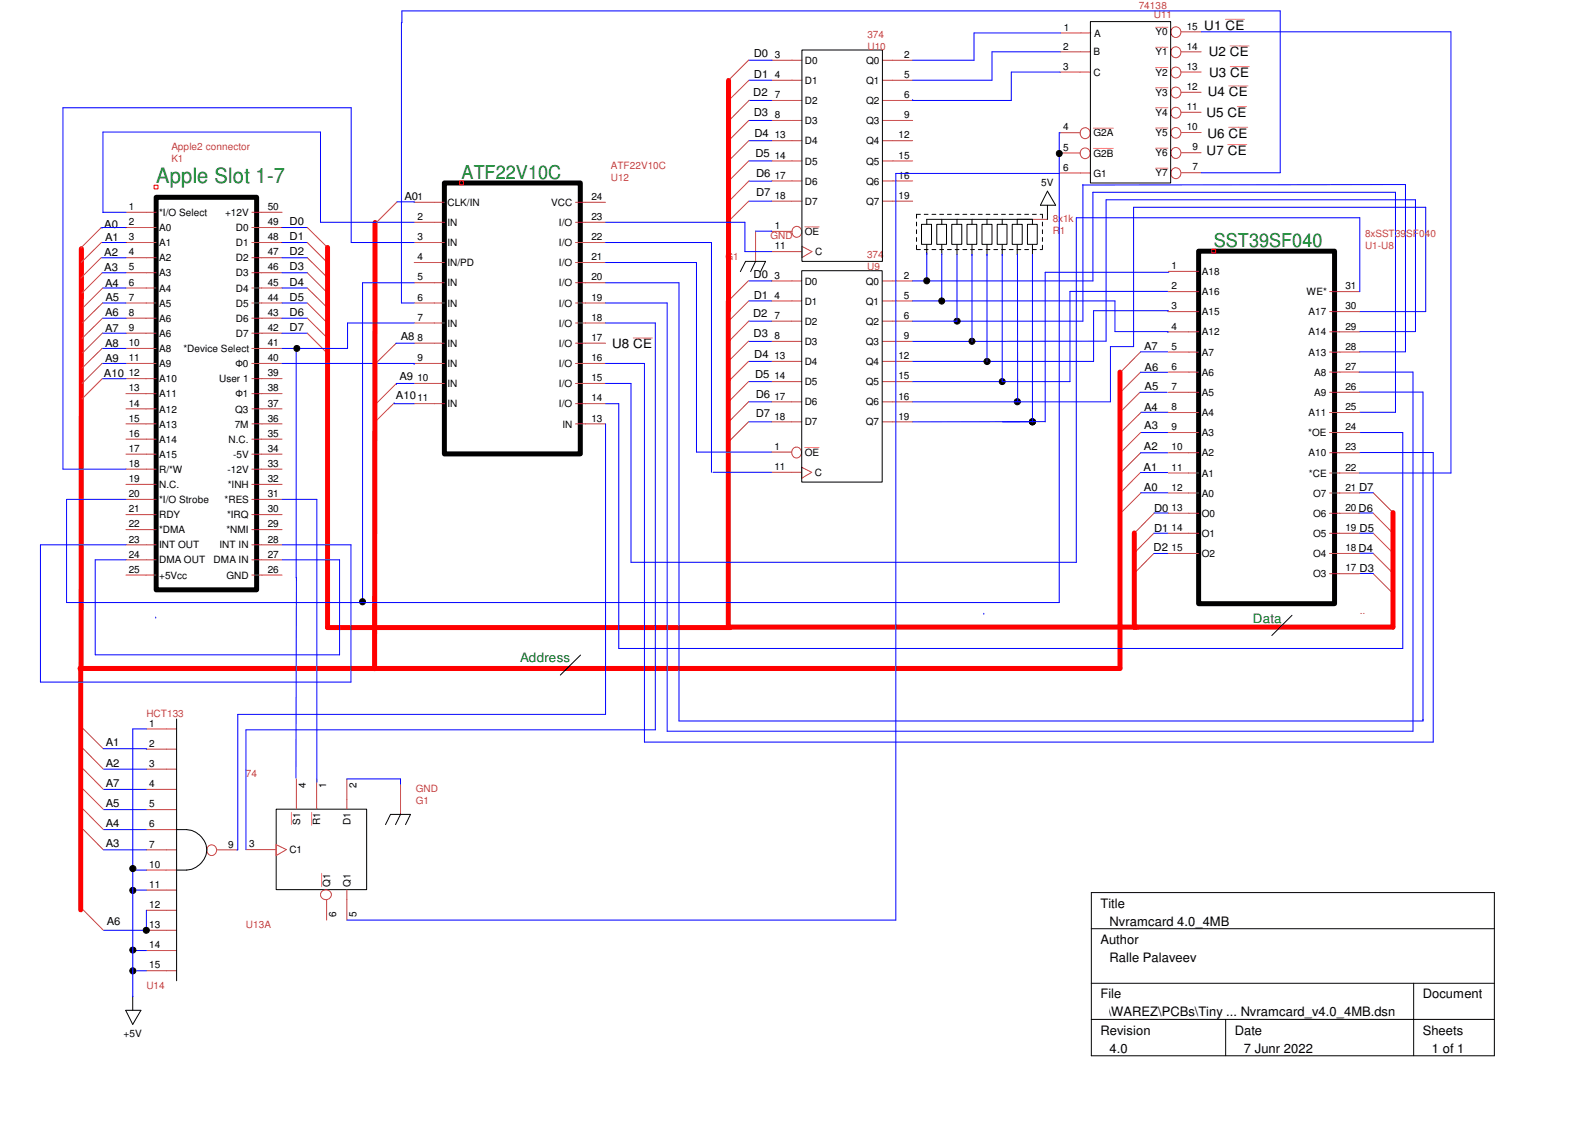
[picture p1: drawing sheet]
<svg xmlns="http://www.w3.org/2000/svg" width="297mm" height="210mm" viewBox="0 0 297 210" stroke-linecap="round" stroke-linejoin="round" font-family="sans-serif">
<g fill="none" stroke="#c04040" stroke-width=".19">
<path d="M139.4 15l-3.7 3.7M139.4 11.2l-3.7 3.7M139.5 18.7l-3.7 3.7M143.7 18.7h5.6M143.7 14.9h5.6M143.7 11.2h5.6M164.4 18.7h5.6M164.4 14.9h5.6M164.4 11.2h5.6M197.4 13.4h5.7M197.4 9.7h5.7M197.5 6.1h5.7"/>
<path d="M220 17.2h3.7M220 13.4h3.7M220 9.7h3.7M220 5.9h3.7M23.4 39.5h5.7M46.9 39.5h5.6M74 37.6l-3.8 3.8M77.1 37.7h5.7M107.2 37.7h5.6M139.4 37.5l-3.7 3.7M139.4 30l-3.7 3.7M139.4 26.2l-3.7 3.7"/>
<path d="M139.4 22.4l-3.7 3.8M139.5 33.7l-3.7 3.8M143.7 30h5.6M143.7 33.7h5.6M143.7 22.4h5.6M143.7 26.2h5.6M143.7 37.5h5.6M164.4 30h5.6M164.4 33.7h5.6M164.4 22.4h5.6M164.4 26.2h5.6M164.4 37.5h5.6"/>
<path d="M197.4 28.5h3.8M197.4 24.7h3.8M197.4 32.2h5.7M220 28.4h3.7M220 24.7h3.7M220 20.9h3.7M220 32.2h3.7M18.8 42.4l-3.7 3.8M18.8 48l-3.7 3.8M18.9 45.1l-3.7 3.8M19 50.8l-3.8 3.8M19 59.3l-3.7 3.7"/>
<path d="M19.1 56.4l-3.8 3.8M19.1 53.6l-3.7 3.8M23.4 42.4h5.7M23.4 45.2h5.7M23.4 48h5.7M23.4 50.8h5.7M23.4 53.6h5.7M23.4 56.4h5.7M23.4 59.3h5.7M46.9 42.4h5.6M46.9 45.2h5.6M46.9 48h5.6"/>
<path d="M46.9 50.8h5.6M46.9 53.6h5.6M46.9 56.4h5.6M46.9 59.3h5.6M57.2 42.4l3.8 3.7M57.2 45.2l3.8 3.7M57.2 48l3.8 3.7M57.2 50.8l3.8 3.8M57.2 53.6l3.8 3.8M57.2 56.4l3.8 3.8M57.2 59.3l3.8 3.7M77.1 45.2h5.7"/>
<path d="M77.1 56.4h5.7M77.1 41.4h5.7M77.1 48.9h5.7M77.1 52.7h5.7M107.2 45.2h5.6M107.2 56.4h5.6M107.2 41.4h5.6M107.2 48.9h5.6M107.2 52.7h5.6M139.4 56.1l-3.8 3.8M139.4 52.3l-3.8 3.7M139.5 59.8l-3.7 3.7"/>
<path d="M140.7 43.1v5.6M143.7 59.8h5.6M143.7 56h5.6M143.7 52.3h5.6M143.7 43.1h3.8M143.7 46.9h5.6M147.7 42.4a.95 .95 0 0 1 1.3 .1 .95 .95 0 0 1 0 1.3 .95 .95 0 0 1-1.3 .1 1.15 1.15 0 0 1 0-1.5zM149.3 45.9l1.9 1-1.9 1.1zM164.3 59.8h5.7M164.3 56h5.7M164.3 52.3h5.7M189.4 40.9h5.7"/>
<path d="M217.6 50.5h5.6M217.6 54.3h5.6M217.6 58h5.6M247.6 54.3h5.6M247.6 58h5.6M19 64.9l-3.8 3.7M19 67.7l-3.8 3.8M19 70.5l-3.7 3.8M19.1 62l-3.8 3.8M23.4 62.1h5.7M23.4 64.9h5.7M23.4 67.7h5.7"/>
<path d="M23.4 70.5h5.7M23.4 73.3h5.7M23.4 76.2h5.7M23.4 79h5.7M46.9 62.1h5.6M46.9 64.9h5.6M46.9 67.7h5.6M46.9 70.5h5.6M46.9 73.3h5.6M46.9 76.2h5.6M46.9 79h5.6M57.2 62.1l3.8 3.7"/>
<path d="M73.4 75.1l-3.8 3.7M73.7 64l-3.7 3.7M73.8 71.4l-3.7 3.7M77.1 67.7h5.7M77.1 60.2h5.7M77.1 63.9h5.7M77.1 71.4h5.7M77.1 75.2h5.7M107.2 67.7h5.6M107.2 79h5.6M107.2 60.2h5.6M107.2 63.9h5.6"/>
<path d="M107.2 71.4h5.6M107.2 75.2h5.6M139.4 78.6l-3.8 3.7M139.4 71.1l-3.7 3.7M139.4 67.3l-3.7 3.7M139.4 63.5l-3.7 3.8M139.4 74.8l-3.7 3.8M143.7 71.1h5.6M143.7 74.8h5.6M143.7 63.6h5.6M143.7 67.3h5.6M143.7 78.6h5.6"/>
<path d="M164.3 71.1h5.7M164.3 74.8h5.7M164.3 63.6h5.7M164.3 67.3h5.7M164.3 78.6h5.7M212.3 73.1l-3.7 3.7M212.4 65.6l-3.7 3.7M212.4 69.3l-3.7 3.8M212.5 76.8l-3.8 3.8M217.6 61.8h5.6M217.6 65.6h5.6M217.6 69.3h5.6"/>
<path d="M217.6 73.1h5.6M217.6 76.8h5.6M247.6 61.8h5.6M247.6 65.6h5.6M247.6 69.3h5.6M247.6 73.1h5.6M247.6 76.8h5.6M23.4 81.8h5.7M23.4 84.6h5.7M23.4 87.4h5.7M23.4 90.2h5.7M23.4 93h5.7"/>
<path d="M23.4 95.8h5.7M23.4 98.6h5.7M46.9 81.8h5.6M46.9 84.6h5.6M46.9 87.4h5.6M46.9 90.2h5.6M46.9 93h5.6M46.9 95.8h5.6M46.9 98.6h5.6M143.7 84.2h3.7M143.7 88h5.6M147.7 83.6a.95 .95 0 0 1 1.3 0 .95 .95 0 0 1 0 1.3 .95 .95 0 0 1-1.3 .1 1.15 1.15 0 0 1 0-1.4z"/>
<path d="M149.3 87l1.9 1-1.9 1.1zM212.4 84.4l-3.8 3.7M212.4 88l-3.7 3.8M212.4 80.6l-3.7 3.7M212.5 91.8l-3.7 3.7M214.9 99.3l-3.7 3.8M215 95.5l-3.8 3.8M217.6 80.6h5.6M217.6 84.3h5.6M217.6 88.1h5.6M217.6 91.8h5.6M217.6 95.6h5.6"/>
<path d="M217.6 99.3h5.6M247.6 80.6h5.6M247.6 84.3h5.6M247.6 88.1h5.6M247.6 91.8h5.6M247.6 95.6h5.6M247.6 99.3h5.6M255.7 99.3l3.8 3.7M255.7 95.6l3.8 3.8M255.7 91.8l3.8 3.7M23.4 101.5h5.7M23.4 104.3h5.7"/>
<path d="M23.4 107.1h5.7M46.9 101.5h5.6M46.9 104.3h5.6M46.9 107.1h5.6M214.9 103.1l-3.7 3.7M217.6 103.1h5.6M247.6 106.8h5.6M247.6 103.1h5.6M255.7 106.8l3.8 3.8M255.7 103.1l3.8 3.7M15.5 135.7l3.7 3.7M15.5 139.4l3.7 3.8"/>
<path d="M27.3 135.8h5.6M27.3 139.5h5.6M15.5 143.2l3.7 3.8M15.5 147l3.7 3.7M15.5 150.7l3.7 3.8M15.5 154.5l3.7 3.7M27.3 158.3h5.6M27.3 143.3h5.6M27.3 147h5.6M27.3 150.8h5.6M27.3 154.5h5.6M40.4 158.3h3.8"/>
<path d="M45.8 158.2h5.6M51.4 157.3l1.9 .9-1.9 1.1zM55.2 145.1v5.6M59 145.1v5.6M64.6 145.1v5.6M74.6 146v5.7M15.5 169.5l3.7 3.7M27.3 173.3h5.6M27.3 162.1h5.6M27.3 165.8h5.6M27.3 169.5h5.6M27.3 177h5.6"/>
<path d="M60 166a.95 .95 0 0 1 1.5 0 .95 .95 0 0 1-.4 1.5 .95 .95 0 0 1-1.2-.3 .95 .95 0 0 1 .1-1.2zM60.8 167.6v3.8M64.6 165.7v5.7M27.3 180.8h5.6"/>
<circle cx="218.9" cy="13.5" r=".97"/>
<circle cx="218.9" cy="9.7" r=".97"/>
<circle cx="218.9" cy="17.2" r=".97"/>
<circle cx="219" cy="6" r=".96"/>
<circle cx="202.1" cy="24.8" r=".97"/>
<circle cx="202.1" cy="28.5" r=".96"/>
<circle cx="218.9" cy="21" r=".97"/>
<circle cx="218.9" cy="32.2" r=".97"/>
<circle cx="218.9" cy="28.5" r=".97"/>
<circle cx="219" cy="24.7" r=".96"/>
<circle cx="39.4" cy="158.3" r=".95"/>
</g>
<g fill="none" stroke="#ff7f7f" stroke-width=".19">
<path d="M215.2 16.3h2.3M215.2 12.6h2.3M215.2 8.8h2.3M215.2 5.1h2.3M228.2 3.6h3.6M228.9 16h3.5M229.1 8.6h3.5M229.1 12.4h3.6M230.5 19.9h1.7M203.6 27.6h3.7M203.6 23.9h3.7M215.2 27.6h2.3"/>
<path d="M215.2 23.8h2.3M215.2 20.1h2.3M215.2 31.3h2.3M228.6 26.9h3.6M228.8 23.7h3.6M149.9 42.2h2.7M117.9 62.9h3.6M149.9 83.4h2.6M54.3 151.3v2.3M58 151.3v2.4M59.9 162.6v2.5"/>
</g>
<g fill="none" stroke="#000" stroke-width=".19">
<path d="M149.3 9.3h15v39.4h-15zM203.1 4h14.9v30.1h-14.9zM195.1 35.6l1.5 2.6h-2.8zM195.1 38.2v2.7M137.9 50.6l.9-1.9h3.8l-1 1.9M140.7 48.7l-.9 1.9M149.3 50.4h15v39.4h-15zM171.6 41.8h1.9v3.7h-1.9zM172.6 41.8v-.9h19.7v.9M172.6 45.6v1.8M174.5 41.8h1.8v3.7h-1.8zM175.4 40.9v.9"/>
<path d="M175.4 45.6v1.8M177.2 41.8h1.9v3.7h-1.9zM178.2 40.9v.9M178.2 45.6v1.8M180.1 41.8h1.8v3.7h-1.8zM181 40.9v.9M181 45.6v1.8M182.9 41.8h1.8v3.7h-1.8zM183.8 40.9v.9M183.8 45.6v1.8M185.7 41.8h1.8v3.7h-1.8zM186.6 40.9v.9"/>
<path d="M186.6 45.6v1.8M188.5 41.8h1.9v3.7h-1.9zM189.4 40.9v.9M189.4 45.6v1.8M191.3 41.8h1.9v3.7h-1.9zM192.3 45.6v1.8M240.6 114.6l-3.7 3.8M32.9 133.9v48.8M108.1 122l-3.8 3.7M32.9 154.5h1.9a3.9 3.9 0 0 1 3.5 4.9 4.3 4.3 0 0 1-3.5 2.7h-1.9M51.4 150.7h16.9v15h-16.9zM71.8 153.6l.9-1.9h3.8l-1 1.9"/>
<path d="M74.6 151.7l-.9 1.9M203.2 166.2h75.1v30.4h-75.1zM203.2 173h75.1M23.4 188.2h2.8l-1.5 2.6zM24.7 185.5v2.7M203.2 183.1h75.1M203.2 189.9h75.1M228.3 189.9v6.7M263.3 183.1v13.5"/>
<circle cx="197.3" cy="28.6" r=".56"/>
<circle cx="172.6" cy="52.3" r=".56"/>
<circle cx="175.4" cy="56.1" r=".56"/>
<circle cx="178.2" cy="59.8" r=".56"/>
<circle cx="55.3" cy="64.9" r=".56"/>
<circle cx="181" cy="63.6" r=".56"/>
<circle cx="183.8" cy="67.3" r=".57"/>
<circle cx="186.6" cy="71.1" r=".56"/>
<circle cx="189.5" cy="74.8" r=".57"/>
<circle cx="192.3" cy="78.6" r=".56"/>
<circle cx="67.5" cy="112.1" r=".56"/>
<circle cx="24.7" cy="165.8" r=".57"/>
<circle cx="24.7" cy="161.8" r=".57"/>
<circle cx="24.7" cy="177" r=".56"/>
<circle cx="27.2" cy="173.3" r=".56"/>
<circle cx="24.7" cy="180.8" r=".57"/>
</g>
<path d="M29.1 36.7h18.7v73.2h-18.7zM82.8 34.1h25.3v50.4h-25.3zM223.2 46.8h25.3v65.6h-25.3z" fill="none" stroke="#000" stroke-width=".93"/>
<path d="M28.7 34.5h.7v.7h-.7zM85.6 33.7h.7v.7h-.7zM225.7 46.4h.7v.7h-.7z" fill="none" stroke="#f00" stroke-width=".19"/>
<path d="M170.7 39.9h23.4M170.7 39.9v6.6M194.1 39.9v6.6M170.7 46.5h23.4" fill="none" stroke="#000" stroke-width=".19" stroke-dasharray=".7 .7"/>
<g fill="none" stroke="#00f" stroke-width=".19">
<path d="M139.5 14.9h4.2M139.5 18.7h4.2M139.5 11.2h4.3M197.4 9.7h-12.7v5.2h-14.7M197.4 13.4h-9.1v5.3h-18.3v-.2M197.5 6.1h-16.1v5.1h-11.4M223.7 5.9h46.5v82.2h-17M23.4 39.5l-4.2 .1v-15h40.5v16.8h17.4M74 37.6l3.1 .1M139.5 22.4h4.2M139.5 26.2h4.2M139.5 30h4.2"/>
<path d="M139.5 33.7h4.2M139.5 37.5h4.2M197.3 32.3h-30.5v139.1h-102.2M197.4 24.7h-.1v87.5h-184.9v-19.2h11M201.6 34.5l60.1-.1v31.1h-8.6M201.7 34.4v25.4h-31.7M203.5 35.8h56.4v41h-6.8M203.5 35.8v16.5h-33.5M223.7 32.2h14.7v-30.2h-163.6v54.4h2.3M18.8 42.4h.3M18.9 45.2h4.5M18.9 48h4.5"/>
<path d="M19 50.8h4.4M19 42.4h4.4M19.1 56.4h4.3M19.1 59.3h4.3M19.2 53.6h4.2M52.5 45.2h4.7M52.5 48h4.7M52.5 50.8h4.7M52.5 53.6h4.7M52.5 56.4h4.7M52.5 59.3h4.7M52.5 42.4h4.7"/>
<path d="M77.1 45.2h-11.7v-25.1h-53.7v67.3h11.7M77.1 52.7h-9.6v59.5M112.8 56.4h11.4v79.8h138.9v-66.9h-10M112.8 52.7h13.6v81.6h138.6v-61.3h-11.9M112.8 45.2h19.7v42.8M112.8 48.9h16.9v35.3h14M112.8 41.4h25.9v5.5h5M139.4 52.3h4.3M139.4 56h4.3M139.4 59.8h4.3M140.7 43.1h3M170 56h37.6v5.8h9.9"/>
<path d="M172.6 47.1v5.2M175.4 47.2v8.8M178.2 47.4v12.4M181 47.4h.1M181 47.4v16.2M183.8 47.4h.1M183.8 47.4v19.9M186.6 47.4h.1M186.6 47.4v23.7M189.4 47.4l.1 27.4M192.3 47.4v31.2M217.5 58v-.1h-13.8v9.4h-33.7"/>
<path d="M217.5 54.3h-18.2v16.8h-29.3M217.7 50.7h-23.1v27.9M253.1 58h12.4v-19.4h-54.4v26h-4.3v10.2h-36.8M253.2 54.3v-13.7h-52.8v64.1h-82.9v-33.3h-4.7M19 64.9h4.4M19 67.7h4.4M19.1 62.1h4.3M19.1 70.5h4.3M52.5 62.1h4.7M52.5 67.7h24.6M55.2 64.9l-.1 80M73.4 75.1v.1h3.7"/>
<path d="M73.8 71.4h.1M73.8 71.4h3.3M77.1 67.7h.1M77.1 60.2h-12.4v4.7h-12.2M77.1 63.9l-3.4 .1M112.8 75.2h2.4v45.6h146v-40.2h-8.1M112.8 67.7h7.2v70.5h146.9v-53.9h-13.8M112.8 79v54.1h-68.5v25.2h-.1M112.8 60.2h9.2v75.7h-76.2v22.3M139.4 67.3h4.3M139.4 63.6h4.3M139.4 71.1h4.3"/>
<path d="M139.4 78.6h4.3M139.4 74.8h4.3M170 63.6h11M186.7 78.6h5.6M194.6 78.5l-24.6 .1M212.3 73.1h5.1M212.4 65.5h5.1M212.4 69.3h5.1M212.5 76.8h5M217.5 61.8h.1M253.1 61.8h10.5v-24.6h-57.6v26.3l-25 .1M52.5 93h6.5v52.7"/>
<path d="M132.8 88h10.9M212.4 84.3h5.1M212.4 88h5.1M212.4 91.8h5.1M212.4 80.6h5.1M214.9 99.3h2.6M214.9 95.5h2.6M253.1 95.5h2.6M253.1 99.3h2.6M253.1 91.8h2.6M23.4 101.5h-15.9v25.5h57.9v-25.5h-12.9M23.4 104.3h-5.7v17.7h45.5v-17.7h-10.7"/>
<path d="M29 114.9h.1M55.2 107.6h.1M183.2 114.2h.1M214.9 103.1h2.6M253.1 103h2.6M253.1 106.8h2.7M19.2 139.4l8.1 .1M27.3 135.8h-2.6v49.8M265 134h.1M19.3 143.3h8M19.3 147h8M19.3 150.8h8"/>
<path d="M19.3 154.5h8M19.3 158.3h8M64.6 145.1h10v.9M24.7 162.1h2.6M24.7 177h2.6M24.7 165.8h2.6M27.3 169.5v3.8h-8M24.7 180.8h2.6"/>
</g>
<path d="M135.7 15v42.8M15.2 46.3l-.1 78.2M61 46.1v70.8h75M69.8 41.4v83.1M135.6 56.1v60.7h123.8v-21.3M208.6 69.3v55.2h-193.7M211.2 99.3v17.5M15 124.5v45" fill="none" stroke="#f00" stroke-width=".93"/>
<g fill="#000">
<circle cx="197.3" cy="28.6" r=".56"/>
<circle cx="172.6" cy="52.3" r=".56"/>
<circle cx="175.4" cy="56.1" r=".56"/>
<circle cx="178.2" cy="59.8" r=".56"/>
<circle cx="55.3" cy="64.9" r=".56"/>
<circle cx="181" cy="63.6" r=".56"/>
<circle cx="183.8" cy="67.3" r=".57"/>
<circle cx="186.6" cy="71.1" r=".56"/>
<circle cx="189.5" cy="74.8" r=".57"/>
<circle cx="192.3" cy="78.6" r=".56"/>
<circle cx="67.5" cy="112.1" r=".56"/>
<circle cx="24.7" cy="165.8" r=".57"/>
<circle cx="24.7" cy="161.8" r=".57"/>
<circle cx="24.7" cy="177" r=".56"/>
<circle cx="27.2" cy="173.3" r=".56"/>
<circle cx="24.7" cy="180.8" r=".57"/>
</g>
<text font-size="3.9" fill="#008020" x="29.1" y="34">Apple Slot 1-7</text>
<g font-size="3.6" fill="#008020">
<text x="86" y="33.3">ATF22V10C</text>
<text x="226.1" y="46">SST39SF040</text>
</g>
<g font-size="2.4">
<text x="224.3" y="5.5">U1 CE</text>
<text x="225.1" y="10.5">U2 CE</text>
<text x="224.9" y="17.9">U4 CE</text>
<text x="225.2" y="14.4">U3 CE</text>
<text x="224.7" y="21.8">U5 CE</text>
<text x="224.7" y="28.9">U7 CE</text>
<text x="224.9" y="25.7">U6 CE</text>
<text x="114" y="64.9">U8 CE</text>
<text x="204.9" y="169.1">Title</text>
<text x="206.6" y="172.4">Nvramcard 4.0_4MB</text>
<text x="204.9" y="175.8">Author</text>
<text x="206.6" y="179.2">Ralle Palaveev</text>
<text x="204.9" y="185.9">File</text>
<text x="265" y="185.9">Document</text>
<text x="203.9" y="189.3">U:\WAREZ\PCBs\Tiny ... Nvramcard_v4.0_4MB.dsn</text>
<text x="204.9" y="192.7">Revision</text>
<text x="206.6" y="196.1">4.0</text>
<text x="230" y="192.7">Date</text>
<text x="231.6" y="196.1">7 Junr 2022</text>
<text x="265" y="192.7">Sheets</text>
<text x="266.7" y="196.1">1 of 1</text>
</g>
<g font-size="2.4" fill="#008020">
<text x="233.3" y="116">Data</text>
<text x="96.9" y="123.3">Address</text>
</g>
<g font-size="2">
<text x="140.4" y="10.6">D0</text>
<text x="140.3" y="17.9">D2</text>
<text x="140.4" y="14.6">D1</text>
<text x="140.4" y="21.6">D3</text>
<text x="140.5" y="25.5">D4</text>
<text x="140.7" y="29.3">D5</text>
<text x="140.8" y="33">D6</text>
<text x="53.9" y="42">D0</text>
<text x="75.3" y="37.2">A01</text>
<text x="140.8" y="36.6">D7</text>
<text x="19.4" y="42.4">A0</text>
<text x="19.4" y="47.7">A2</text>
<text x="19.6" y="44.9">A1</text>
<text x="53.9" y="44.7">D1</text>
<text x="53.9" y="47.6">D2</text>
<text x="19.4" y="50.5">A3</text>
<text x="19.6" y="53.4">A4</text>
<text x="53.9" y="50.4">D3</text>
<text x="53.9" y="53.2">D4</text>
<text x="140.3" y="51.7">D0</text>
<text x="19.6" y="58.8">A6</text>
<text x="19.6" y="56">A5</text>
<text x="53.9" y="56">D5</text>
<text x="53.9" y="58.8">D6</text>
<text x="140.2" y="59">D2</text>
<text x="140.4" y="55.7">D1</text>
<text x="19.6" y="61.8">A7</text>
<text x="19.6" y="64.6">A8</text>
<text x="53.9" y="61.6">D7</text>
<text x="74.6" y="63.4">A8</text>
<text x="140.3" y="62.7">D3</text>
<text x="213.1" y="65.2">A7</text>
<text x="19.3" y="70.1">A10</text>
<text x="19.6" y="67.4">A9</text>
<text x="74.4" y="70.7">A9</text>
<text x="140.5" y="66.6">D4</text>
<text x="140.6" y="70.4">D5</text>
<text x="213.1" y="69">A6</text>
<text x="73.7" y="74.3">A10</text>
<text x="140.8" y="74.1">D6</text>
<text x="140.8" y="77.7">D7</text>
<text x="213.1" y="76.5">A4</text>
<text x="213.1" y="72.6">A5</text>
<text x="213" y="83.9">A2</text>
<text x="213.1" y="79.9">A3</text>
<text x="213" y="87.7">A1</text>
<text x="213" y="91.4">A0</text>
<text x="214.9" y="95.3">D0</text>
<text x="214.9" y="99.1">D1</text>
<text x="214.8" y="102.7">D2</text>
<text x="19.7" y="139">A1</text>
<text x="19.7" y="142.8">A2</text>
<text x="19.7" y="146.6">A7</text>
<text x="19.7" y="150.3">A5</text>
<text x="19.7" y="154.1">A4</text>
<text x="19.7" y="157.8">A3</text>
<text x="19.9" y="172.3">A6</text>
</g>
<g font-size="1.9">
<text x="198.1" y="5.7">1</text>
<text x="221" y="5.5">15</text>
<text x="144.3" y="10.8">3</text>
<text x="149.9" y="11.9">D0</text>
<text x="161.3" y="11.9">Q0</text>
<text x="168.4" y="10.8">2</text>
<text x="198" y="9.2">2</text>
<text x="203.6" y="10.3">B</text>
<text x="203.7" y="6.8">A</text>
<text x="215.2" y="10.3">Y1</text>
<text x="215.2" y="6.6">Y0</text>
<text x="221" y="9.2">14</text>
<text x="144.3" y="14.5">4</text>
<text x="149.9" y="15.6">D1</text>
<text x="161.3" y="15.6">Q1</text>
<text x="168.4" y="14.5">5</text>
<text x="198" y="13">3</text>
<text x="203.6" y="14.1">C</text>
<text x="215.2" y="17.9">Y3</text>
<text x="215.2" y="14.1">Y2</text>
<text x="221" y="16.8">12</text>
<text x="221" y="13">13</text>
<text x="144.3" y="22">8</text>
<text x="144.3" y="18.3">7</text>
<text x="149.9" y="23.2">D3</text>
<text x="149.9" y="19.4">D2</text>
<text x="161.3" y="23.2">Q3</text>
<text x="161.3" y="19.4">Q2</text>
<text x="168.4" y="22">9</text>
<text x="168.4" y="18.3">6</text>
<text x="215.2" y="21.6">Y4</text>
<text x="221" y="20.5">11</text>
<text x="144.3" y="29.5">14</text>
<text x="144.3" y="25.8">13</text>
<text x="149.9" y="26.9">D4</text>
<text x="161.3" y="26.9">Q4</text>
<text x="167.3" y="29.5">15</text>
<text x="167.3" y="25.8">12</text>
<text x="198" y="28.1">5</text>
<text x="198" y="24.3">4</text>
<text x="203.6" y="29.2">G2B</text>
<text x="203.6" y="25.4">G2A</text>
<text x="215.2" y="29.1">Y6</text>
<text x="215.2" y="25.4">Y5</text>
<text x="221" y="24.3">10</text>
<text x="222.1" y="28">9</text>
<text x="144.3" y="33.3">17</text>
<text x="149.9" y="30.6">D5</text>
<text x="149.9" y="34.4">D6</text>
<text x="161.3" y="30.6">Q5</text>
<text x="161.3" y="34.4">Q6</text>
<text x="167.3" y="33.3">16</text>
<text x="193.9" y="34.6">5V</text>
<text x="198" y="31.8">6</text>
<text x="203.6" y="32.9">G1</text>
<text x="215.2" y="32.9">Y7</text>
<text x="222.1" y="31.7">7</text>
<text x="24" y="39.1">1</text>
<text x="24" y="42">2</text>
<text x="29.6" y="40.2">*I/O Select</text>
<text x="41.9" y="40.2">+12V</text>
<text x="49.9" y="39.1">50</text>
<text x="49.9" y="42">49</text>
<text x="77.7" y="41">2</text>
<text x="83.4" y="38.4">CLK/IN</text>
<text x="102.7" y="38.4">VCC</text>
<text x="110.1" y="37.3">24</text>
<text x="110.1" y="41">23</text>
<text x="144.3" y="37">18</text>
<text x="149.9" y="38.1">D7</text>
<text x="161.3" y="38.1">Q7</text>
<text x="167.3" y="37">19</text>
<text x="24" y="44.7">3</text>
<text x="24" y="47.6">4</text>
<text x="29.6" y="43.1">A0</text>
<text x="29.6" y="45.8">A1</text>
<text x="43.9" y="43.1">D0</text>
<text x="43.9" y="45.8">D1</text>
<text x="49.9" y="44.7">48</text>
<text x="49.9" y="47.6">47</text>
<text x="77.7" y="44.7">3</text>
<text x="83.4" y="42.1">IN</text>
<text x="83.4" y="45.8">IN</text>
<text x="104.1" y="45.8">I/O</text>
<text x="104.1" y="42.1">I/O</text>
<text x="110.1" y="44.7">22</text>
<text x="144.3" y="42.7">1</text>
<text x="144.3" y="46.4">11</text>
<text x="149.9" y="43.8">OE</text>
<text x="151.8" y="47.5">C</text>
<text x="24" y="50.4">5</text>
<text x="24" y="53.2">6</text>
<text x="29.6" y="48.7">A2</text>
<text x="29.6" y="51.5">A3</text>
<text x="43.9" y="48.7">D2</text>
<text x="43.9" y="51.5">D3</text>
<text x="49.9" y="50.4">46</text>
<text x="49.9" y="53.2">45</text>
<text x="77.7" y="48.5">4</text>
<text x="77.7" y="52.2">5</text>
<text x="83.4" y="49.6">IN/PD</text>
<text x="83.4" y="53.3">IN</text>
<text x="104.1" y="53.3">I/O</text>
<text x="104.1" y="49.6">I/O</text>
<text x="110.1" y="52.2">20</text>
<text x="110.1" y="48.5">21</text>
<text x="144.2" y="51.9">3</text>
<text x="149.9" y="53">D0</text>
<text x="161.2" y="53">Q0</text>
<text x="168.3" y="51.9">2</text>
<text x="218.2" y="50.1">1</text>
<text x="218.2" y="53.9">2</text>
<text x="223.8" y="51.2">A18</text>
<text x="250.6" y="53.9">31</text>
<text x="24" y="56">7</text>
<text x="24" y="58.8">8</text>
<text x="29.6" y="54.3">A4</text>
<text x="29.6" y="57.1">A5</text>
<text x="29.6" y="59.9">A6</text>
<text x="43.9" y="54.3">D4</text>
<text x="43.9" y="57.1">D5</text>
<text x="43.9" y="59.9">D6</text>
<text x="49.9" y="56">44</text>
<text x="49.9" y="58.8">43</text>
<text x="77.7" y="56">6</text>
<text x="77.7" y="59.7">7</text>
<text x="83.4" y="57.1">IN</text>
<text x="104.1" y="57.1">I/O</text>
<text x="110.1" y="59.7">18</text>
<text x="110.1" y="56">19</text>
<text x="144.2" y="59.4">7</text>
<text x="144.2" y="55.6">4</text>
<text x="149.9" y="56.7">D1</text>
<text x="161.2" y="56.7">Q1</text>
<text x="168.3" y="59.4">6</text>
<text x="168.3" y="55.6">5</text>
<text x="218.2" y="57.6">3</text>
<text x="223.8" y="55">A16</text>
<text x="223.8" y="58.8">A15</text>
<text x="243.3" y="55">WE*</text>
<text x="243.7" y="58.8">A17</text>
<text x="250.6" y="57.6">30</text>
<text x="24" y="61.6">9</text>
<text x="24" y="64.5">10</text>
<text x="29.6" y="62.7">A6</text>
<text x="29.6" y="65.6">A8</text>
<text x="34.2" y="65.6">*Device Select</text>
<text x="43.9" y="62.7">D7</text>
<text x="49.9" y="64.5">41</text>
<text x="49.9" y="61.6">42</text>
<text x="77.7" y="63.5">8</text>
<text x="83.4" y="60.9">IN</text>
<text x="83.4" y="64.6">IN</text>
<text x="104.1" y="64.6">I/O</text>
<text x="104.1" y="60.9">I/O</text>
<text x="110.1" y="63.5">17</text>
<text x="144.2" y="63.2">8</text>
<text x="149.9" y="64.3">D3</text>
<text x="149.9" y="60.5">D2</text>
<text x="161.2" y="64.3">Q3</text>
<text x="161.2" y="60.5">Q2</text>
<text x="168.3" y="63.2">9</text>
<text x="218.2" y="61.4">4</text>
<text x="218.2" y="65.2">5</text>
<text x="223.8" y="62.5">A12</text>
<text x="243.7" y="62.5">A14</text>
<text x="250.6" y="61.4">29</text>
<text x="250.6" y="65.2">28</text>
<text x="24" y="67.3">11</text>
<text x="24" y="70.1">12</text>
<text x="29.6" y="68.4">A9</text>
<text x="29.6" y="71.2">A10</text>
<text x="40.8" y="71.2">User 1</text>
<text x="43.9" y="68.4">Ф0</text>
<text x="49.9" y="67.3">40</text>
<text x="49.9" y="70.1">39</text>
<text x="77.7" y="67.3">9</text>
<text x="77.7" y="71">10</text>
<text x="83.4" y="68.4">IN</text>
<text x="104.1" y="68.4">I/O</text>
<text x="110.1" y="71">15</text>
<text x="110.1" y="67.3">16</text>
<text x="144.2" y="70.7">14</text>
<text x="144.2" y="66.9">13</text>
<text x="149.9" y="71.8">D5</text>
<text x="149.9" y="68">D4</text>
<text x="161.2" y="71.8">Q5</text>
<text x="161.2" y="68">Q4</text>
<text x="167.3" y="70.7">15</text>
<text x="167.3" y="66.9">12</text>
<text x="218.2" y="68.9">6</text>
<text x="223.8" y="66.3">A7</text>
<text x="223.8" y="70">A6</text>
<text x="243.7" y="66.3">A13</text>
<text x="244.8" y="70">A8</text>
<text x="250.6" y="68.9">27</text>
<text x="24" y="72.9">13</text>
<text x="24" y="75.7">14</text>
<text x="29.6" y="74">A11</text>
<text x="29.6" y="76.8">A12</text>
<text x="43.8" y="76.8">Q3</text>
<text x="43.9" y="74">Ф1</text>
<text x="49.9" y="72.9">38</text>
<text x="49.9" y="75.7">37</text>
<text x="77.7" y="74.8">11</text>
<text x="83.4" y="72.1">IN</text>
<text x="83.4" y="75.9">IN</text>
<text x="104.1" y="75.9">I/O</text>
<text x="104.1" y="72.1">I/O</text>
<text x="110.1" y="74.8">14</text>
<text x="144.2" y="74.4">17</text>
<text x="149.9" y="75.5">D6</text>
<text x="161.2" y="75.5">Q6</text>
<text x="167.3" y="74.4">16</text>
<text x="218.2" y="72.6">7</text>
<text x="218.2" y="76.4">8</text>
<text x="223.8" y="73.7">A5</text>
<text x="223.8" y="77.5">A4</text>
<text x="243.7" y="77.5">A11</text>
<text x="244.8" y="73.7">A9</text>
<text x="250.6" y="76.4">25</text>
<text x="250.6" y="72.6">26</text>
<text x="24" y="78.5">15</text>
<text x="24" y="81.4">16</text>
<text x="29.6" y="79.6">A13</text>
<text x="29.6" y="82.5">A14</text>
<text x="42.6" y="82.5">N.C.</text>
<text x="43.7" y="79.6">7M</text>
<text x="49.9" y="78.5">36</text>
<text x="49.9" y="81.4">35</text>
<text x="104.7" y="79.6">IN</text>
<text x="110.1" y="78.5">13</text>
<text x="144.2" y="83.8">1</text>
<text x="144.2" y="78.1">18</text>
<text x="149.9" y="79.2">D7</text>
<text x="161.2" y="79.2">Q7</text>
<text x="167.3" y="78.1">19</text>
<text x="218.2" y="80.1">9</text>
<text x="218.2" y="83.9">10</text>
<text x="223.8" y="81.2">A3</text>
<text x="243.6" y="81.2">*OE</text>
<text x="250.6" y="83.9">23</text>
<text x="250.6" y="80.1">24</text>
<text x="24" y="84.2">17</text>
<text x="24" y="87">18</text>
<text x="24" y="89.8">19</text>
<text x="29.6" y="85.3">A15</text>
<text x="29.6" y="88.1">R/*W</text>
<text x="42.4" y="88.1">-12V</text>
<text x="43.4" y="85.3">-5V</text>
<text x="49.9" y="84.2">34</text>
<text x="49.9" y="87">33</text>
<text x="49.9" y="89.8">32</text>
<text x="144.2" y="87.5">11</text>
<text x="149.9" y="84.9">OE</text>
<text x="151.8" y="88.6">C</text>
<text x="218.2" y="87.7">11</text>
<text x="223.8" y="85">A2</text>
<text x="223.8" y="88.8">A1</text>
<text x="243.7" y="85">A10</text>
<text x="243.8" y="88.8">*CE</text>
<text x="250.6" y="87.7">22</text>
<text x="24" y="92.6">20</text>
<text x="24" y="95.4">21</text>
<text x="29.6" y="90.9">N.C.</text>
<text x="29.6" y="93.7">*I/O Strobe</text>
<text x="41.8" y="93.7">*RES</text>
<text x="42.4" y="90.9">*INH</text>
<text x="49.9" y="92.6">31</text>
<text x="49.9" y="95.4">30</text>
<text x="218.2" y="91.4">12</text>
<text x="218.2" y="95.2">13</text>
<text x="223.8" y="92.5">A0</text>
<text x="244.6" y="92.5">O7</text>
<text x="250.6" y="95.2">20 D6</text>
<text x="250.6" y="91.4">21 D7</text>
<text x="24" y="98.2">22</text>
<text x="24" y="101">23</text>
<text x="29.6" y="96.5">RDY</text>
<text x="29.6" y="99.4">*DMA</text>
<text x="42.2" y="99.4">*NMI</text>
<text x="42.3" y="96.5">*IRQ</text>
<text x="49.9" y="98.2">29</text>
<text x="49.9" y="101">28</text>
<text x="218.2" y="98.9">14</text>
<text x="223.8" y="96.3">O0</text>
<text x="223.8" y="100">O1</text>
<text x="244.6" y="100">O5</text>
<text x="244.6" y="96.3">O6</text>
<text x="250.6" y="98.9">19 D5</text>
<text x="24" y="103.8">24</text>
<text x="24" y="106.7">25</text>
<text x="29.6" y="102.2">INT OUT</text>
<text x="29.6" y="104.9">DMA OUT</text>
<text x="29.6" y="107.8">+5Vcc</text>
<text x="39.8" y="104.9">DMA IN</text>
<text x="40.9" y="102.2">INT IN</text>
<text x="42.2" y="107.8">GND</text>
<text x="49.9" y="103.8">27</text>
<text x="49.9" y="106.7">26</text>
<text x="218.2" y="102.7">15</text>
<text x="223.8" y="103.8">O2</text>
<text x="244.6" y="107.5">O3</text>
<text x="244.6" y="103.8">O4</text>
<text x="250.6" y="106.4">17 D3</text>
<text x="250.6" y="102.7">18 D4</text>
<text x="27.8" y="135.3">1</text>
<text x="27.8" y="139.1">2</text>
<text x="27.8" y="142.8">3</text>
<text x="27.8" y="146.6">4</text>
<text x="57" y="146.7" transform="rotate(-90 57 146.7)">4</text>
<text x="60.7" y="146.7" transform="rotate(-90 60.7 146.7)">1</text>
<text x="66.4" y="146.7" transform="rotate(-90 66.4 146.7)">2</text>
<text x="27.8" y="150.4">5</text>
<text x="27.8" y="154.1">6</text>
<text x="55.9" y="153.6" transform="rotate(-90 55.9 153.6)">S1</text>
<text x="59.6" y="153.7" transform="rotate(-90 59.6 153.7)">R1</text>
<text x="65.3" y="153.7" transform="rotate(-90 65.3 153.7)">D1</text>
<text x="27.8" y="157.9">7</text>
<text x="27.8" y="161.6">10</text>
<text x="42.5" y="157.9">9</text>
<text x="46.4" y="157.8">3</text>
<text x="53.9" y="158.9">C1</text>
<text x="27.8" y="165.4">11</text>
<text x="61.5" y="165.1" transform="rotate(-90 61.5 165.1)">Q1</text>
<text x="65.3" y="165.1" transform="rotate(-90 65.3 165.1)">Q1</text>
<text x="27.8" y="172.8">13</text>
<text x="27.8" y="169.1">12</text>
<text x="62.6" y="170.8" transform="rotate(-90 62.6 170.8)">6</text>
<text x="66.4" y="170.8" transform="rotate(-90 66.4 170.8)">5</text>
<text x="27.8" y="176.6">14</text>
<text x="27.8" y="180.4">15</text>
<text x="23" y="193.2">+5V</text>
</g>
<g font-size="1.9" fill="#c04040">
<text x="212.1" y="1.7">74138</text>
<text x="214.9" y="3.4">U11</text>
<text x="161.5" y="9.3">U10</text>
<text x="161.5" y="7">374</text>
<text x="31.9" y="27.9">Apple2 connector</text>
<text x="31.9" y="30.1">K1</text>
<text x="113.7" y="33.7">U12</text>
<text x="113.7" y="31.4">ATF22V10C</text>
<text x="196" y="41.4">8x1k</text>
<text x="143.5" y="44.5">GND</text>
<text x="196" y="43.6">R1</text>
<text x="254.2" y="46.4">U1-U8</text>
<text x="254.2" y="44.1">8xSST39SF040</text>
<text x="135.1" y="48.3">G1</text>
<text x="161.5" y="50.4">U9</text>
<text x="161.5" y="48.1">374</text>
<text x="253.2" y="114.3">..</text>
<text x="27.3" y="133.5">HCT133</text>
<text x="45.8" y="144.7">74</text>
<text x="77.4" y="149.8">G1</text>
<text x="77.4" y="147.5">GND</text>
<text x="45.8" y="172.8">U13A</text>
<text x="27.3" y="184.1">U14</text>
</g>
</svg>
